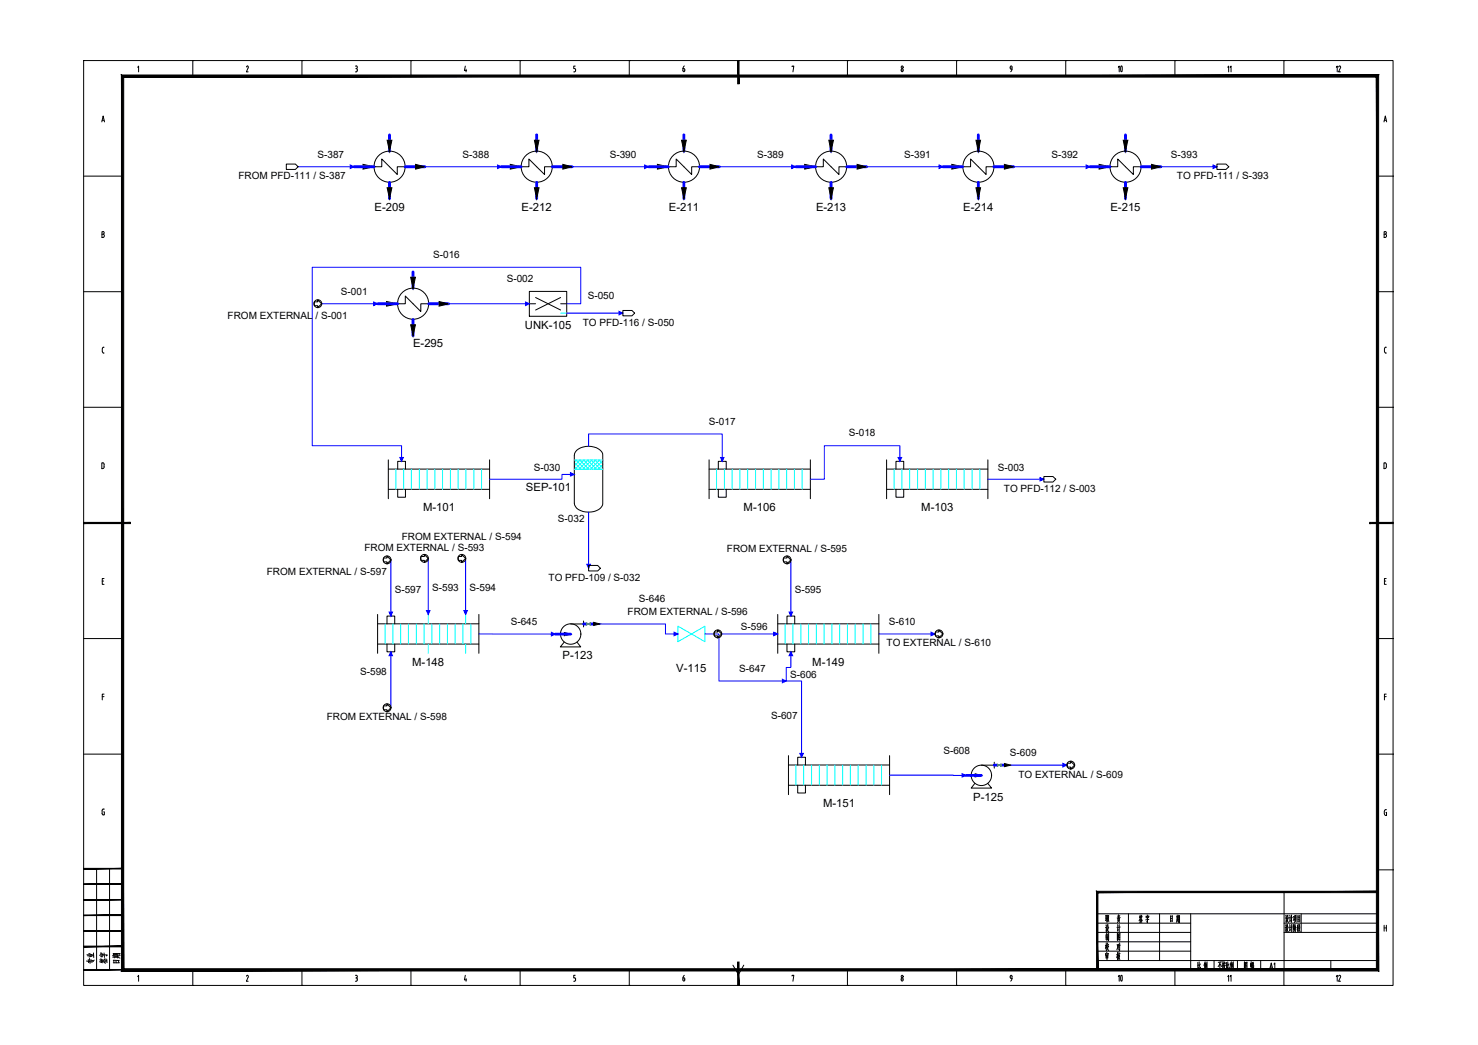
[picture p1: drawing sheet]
<svg xmlns="http://www.w3.org/2000/svg" width="420mm" height="297mm" viewBox="0 0 420 297" stroke-linecap="round" stroke-linejoin="round" font-family="sans-serif">
<g fill="none" stroke="#000" stroke-width=".28">
<path d="M23.8 17.2h372.2v262.9h-372.2zM39.1 19.1l.3-.3v1.6M54.8 17.2h.1M54.8 17.2v4.4M70.3 18.7l.3 .2v.4M70.3 18.8l-.2 .2M70.5 19.3l-.5 1.1h.6M85.8 17.2h.1M85.8 17.2v4.4M101 18.8h.3M101.2 19.5h.1M101.3 18.7l.2 .2v.4l-.2 .2 .3 .4"/>
<path d="M101.5 19.9l-.2 .5M116.8 17.2h.1M116.8 17.2v4.4M132.3 18.8l-.3 1.3h.7M132.5 19.7v.7M147.9 17.2h.1M147.9 17.2v4.4M163.4 19.5l.2 .4M163.5 18.8h-.4v.7h.3M163.6 19.9v.2M178.9 17.2h.1M178.9 17.2v4.4"/>
<path d="M194.1 19.5l.2 .8h.2l.1-.4M194.1 19.5h.3M194.4 19.5l.3 .4M194.5 18.7l-.3 .8M209.9 17.2h.1M225.2 19v-.2h.5l-.3 1.6M240.9 17.2h.1M240.9 17.2v4.4M256.2 19.9l.3-.4 .2 .4M256.2 19.9l.3 .5 .2-.4M256.7 19.9v.2M271.9 17.2h.1"/>
<path d="M271.9 17.2v4.4M287.4 19.7h.3M287.7 19.1l-.1 .8-.3 .5M287.7 19.1l-.1-.3a.46 .46 0 0 0-.4 .4 .46 .46 0 0 0 .3 .5M303 17.2h.1M303 17.2v4.4M334 17.2h.1M334 17.2v4.4M365 17.2h.1M365 17.2v4.4M28.9 34.7l.4-1.7 .4 1.7M29 34.2h.6"/>
<path d="M101 20.4h.3M163.1 20.4h.3M163.6 20l-.2 .4M393.4 34.7l.4-1.7 .4 1.7M393.5 34.2h.6M23.8 50.1h11M391.6 50.1h4.4M396 50.1h.1M29 66.6l.6 .2v.4l-.3 .3M29.3 65.9h-.3v1.6h.3M29.3 65.8l.3 .4-.3 .3M393.5 66.6h.3"/>
<path d="M393.8 65.9h-.3v1.6h.3M393.8 66.6l.4 .4-.4 .5M393.8 65.8l.3 .4-.3 .3M23.8 82.9h11M29.1 99.1v.8M29.1 99.9l.1 .4 .4 .1M29.6 98.7l-.4 .1-.1 .3M391.6 82.9h4.4M394.1 98.7l-.4 .1-.1 .3v1l.5 .3M396 82.9h.1M23.8 115.8h11M391.6 115.8h4.4"/>
<path d="M396 115.8h.1M29.2 131.6h-.3v1.6h.3M29.3 131.6l.3 .4M29.6 132.1v.6M29.6 132.7l-.3 .5M393.4 131.6h.5l.2 .5v.8l-.7 .3zM396 148.7h.1M29.1 165.2h.3M29.6 164.5h-.5v1.6h.5M393.6 165.2h.3M394.1 164.5h-.5v1.6h.5M23.8 181.5h11"/>
<path d="M29.1 198h.5M29.6 197.3h-.5v1.7M391.6 181.5h4.4M393.6 198h.5M394.1 197.3h-.5v1.7M396 181.5h.1M23.8 214.4h11M391.6 214.4h4.4M396 214.4h.1M29 230.4l.1 1 .6 .2v-.9h-.2M29.7 230h-.5l-.2 .4M393.5 230.6v.7"/>
<path d="M393.6 231.3l.3 .5M394 230.9h.2v.9h-.3M394.2 230.2h-.5l-.1 .4M27.5 246.9v28.8M31.1 246.9v28.8M311.9 259.7h79.7M320.8 259.7v13.3M329.6 259.7v13.3M338.5 259.7v16M365 253.6v26.5M369.9 259.7v5.3M391.6 247.3h4.4"/>
<path d="M396 247.3h.1M39.1 277.6l.3-.4v1.7M54.8 275.7v4.4M70.3 277.2l.3 .2v.4M70.3 277.2l-.2 .3M70.5 277.8l-.5 1.1h.6M85.8 275.7v4.4M101 277.2h.3M101 278.9h.3M101.2 278h.1M101.3 277.2l.3 .4-.3 .3 .2 .2v.6l-.2 .2M116.8 275.7v4.4"/>
<path d="M132.3 277.2l-.3 1.3h.7M132.5 278.2v.7M147.9 275.7v4.4M163.1 278.9h.3M163.4 277.9l.2 .4M163.5 277.2h-.4v.8h.3M163.6 278.3v.2M163.6 278.5l-.2 .4M178.9 275.7v4.4M194.4 277.9a.48 .48 0 0 1 .2 .5 .48 .48 0 0 1-.3 .4l-.2-.8h.3M194.5 277.2l-.3 .8M208.4 274.3l1.5 2.7 1.5-2.7"/>
<path d="M225.2 277.4v-.2h.5l-.3 1.7M240.9 275.7v4.4M256.7 278.3v.2M256.7 278.3l-.1-.3a.42 .42 0 0 0-.4 .4 .42 .42 0 0 0 .4 .4l.1-.3M271.9 275.7v4.4M287.2 277.8l.3 .3M287.4 278.2h.3M287.7 277.6l-.1 .8-.3 .5M287.7 277.6l-.2-.4-.3 .6M303 275.7v4.4M311.9 273h79.7M311.9 262.4h26.6"/>
<path d="M311.9 265h26.6M311.9 267.7h26.6M311.9 270.4h26.6M324.1 261.6v.4M324.1 260.1l-.2 .8M324.1 260.5l.1 .3M324.3 261.6v.3M324.3 260.8l.5 .8M324.3 260.7l-.5 1M324.3 260.4l-.3 .1M324.4 261.3l-.3 .1M324.5 260.1l-.1 .6"/>
<path d="M324.5 260.5l.1 .4M324.5 261.5l-.1 .6M324.6 262.1l-.6 .1M324.7 260.4l-.3 .1M325.8 260.5l.8-.1-.1 .4M325.8 260.4v.5M326.1 260l.1 .4M326.2 261.1v1.1l-.2-.3M326.4 260.7l-.2 .4M326.4 260.8l-.5 .1M326.6 261.4l-.9 .1M332.8 260.3v1.7"/>
<path d="M333.1 261.1h-.3M333.2 261.7l-.4 .2M333.3 260.4l-.5 .1M333.3 260.3l-.1 1.7M334 275.7v4.4M334.6 260.1v1.3M334.6 261.6l-.2 .6M334.8 261.6l.1 .4M334.8 260.8h-.2M334.8 261.1h-.2M334.9 260.1l-.1 1.3M335 260.5l-.5 .1"/>
<path d="M335 261.4l-.6 .1M335.1 261.4l-.1 .8M335.1 260.3v1.1M335.3 260.3v1.9l-.1-.2M335.3 260.8h-.2M335.3 261.3h-.2M335.3 260.3h-.2M340.5 273.5v1.7M340.8 275l-.4 .4M340.8 274.3l-.3 .1M340.9 273.4v1.8l.2 .2h.2v-.5M341.2 274l-.3 .6"/>
<path d="M342.5 273.8v1.7M342.6 273.4l-.3 1M342.6 274.4l.1 .3M342.7 273.8l-.2 .9M342.8 274.1l-.2 1.2M342.8 274.1l-.1 .1M342.9 273.7l-.3 .1M343 273.9v1M343.1 273.4v2.1l-.1-.3M345.1 273v2.7M346.8 273.9v1.5M346.9 273.5l-.6 1.3"/>
<path d="M346.9 274.1l.3 .6M347.2 273.4l-.9 .1M347.6 273.3v2.2l-.1-.3M347.7 274.3l-.3 .4M347.7 273.9l-.3 .1M347.8 273.7v.4M348 273.3l.1 .4M348 273.9l-.1 .9 .4 .6M348.2 274.5l-.4 1M348.3 273.8h-.5M348.3 273.7l-.1 .4M348.3 274.4l-.5 .1"/>
<path d="M348.7 273.5v1.7M348.9 274.3l-.2 .1M349 273.4v1.8l.2 .2h.2v-.5M349.4 274l-.4 .6M349.9 273.8v1.7M350 273.4l-.3 1M350.1 274.4l.1 .3M350.2 273.8l-.2 .9M350.3 274.1l-.3 1.2M350.3 274.1l-.2 .1M350.4 273.7l-.4 .1M350.4 273.9v1"/>
<path d="M350.6 273.4v2.1l-.2-.3M351.8 273v2.7M353.8 273.4v2.1M354 274.1l.4 .5M354 274.9l.2 .3M354.1 274.6l.1 .2M354.1 273.8l-.2 .5M354.3 273.9l-.3 .1M354.3 273.8l-.5 1M354.5 273.5v1.9l-.1-.2-.6 .1M354.5 273.5l-.7 .1M355.5 273.8v1"/>
<path d="M355.7 273.3v2.2M355.8 274h-.3M355.8 273.9v.9l-.1-.2M355.9 274.4v1.1M356 273.8v.6M356 273.9l.3-.1v.4M356.1 274.6v.8M356.3 274.9l-.3 .1M356.3 274.2l-.3 .1M356.3 273.5l-.4 .1M356.4 274.5l-.5 .1M356.4 274.4l-.1 1h-.4"/>
<path d="M365 262.4h26.6M365 265h26.6M365.4 262.9l.2 .3M365.5 260.2l.1 .3M365.5 263.6h-.2M365.5 263.5v1M365.6 260.9l-.2 .1M365.6 260.8v1M365.7 264.2l-.3 .5M365.7 264l.6 .8M365.7 261.5l-.2 .5M365.8 262.8l-.1 1"/>
<path d="M365.8 261.3l.4 .9h.1M365.9 260.5l-.2 .6M365.9 260.3l.2-.1v.6l.2 .1M365.9 260.2v.4M366 262.8v.7l.3 .1M366 262.9h-.2M366.1 263.8h-.4M366.1 263.7l-.5 1.2M366.1 261.1h-.3M366.2 261l-.6 1.2M366.6 262.8l.1 .4M366.6 260.2l.2 .3"/>
<path d="M366.7 263.5l-.2 .1M366.7 263.4l-.1 1.2M366.7 260.8l-.2 .1M366.7 260.8v1.1M366.8 264.2l-.2 .5M366.8 261.5l-.1 .5M367.1 262.7v2.2M367.1 260.1v2.1M367.4 263.5l-.6 .1M367.4 260.8l-.6 .1M367.6 262.8v2M367.8 262.8v1.4l-.1-.2"/>
<path d="M367.8 260.5v1M367.8 262.9l-.2 .1M367.9 260.5l-.2 .1M368 263.6l-.2 1.3M368 261.3l-.4 .3M368.1 260.6v1M368.1 262.9l.4 .8M368.2 262.7l-.3 1M368.2 260.8l-.3 1.4M368.2 260.2v.5M368.2 261.7l.3 .4M368.2 263.5v1.4"/>
<path d="M368.5 260.6l-.4 .1M368.5 260.5v1.1M368.5 260.2l-.5 .1M368.8 262.9v1.8M369 260.2v1.9M369 263.6l-.2 .1M369 263.3l-.2 .1M369 264l-.3 .2M369.1 262.8l-.3 .3M369.2 264l.4 .7M369.3 262.8l-.1 .9M369.4 262.8l.2 .8"/>
<path d="M369.4 261.3l-.4 .1M369.4 260.8l-.4 .1M369.4 262.9l-.1 .1M369.5 263.7l-.5 1.1M369.5 263.8h-.3M369.5 260.3l-.5 .1M369.5 260.3v1.8M369.5 261.8l-.5 .1M378.3 273v2.7M393.5 263v1.7M393.5 263.8h.6M394.1 263v1.7"/>
<path d="M54.8 280.1h.1M85.8 280.1h.1M116.8 280.1h.1M147.9 280.1h.1M178.9 280.1h.1M209.9 280.1h.1M240.9 280.1h.1M271.9 280.1h.1M303 280.1h.1M334 280.1h.1M365 280.1h.1"/>
<circle cx="256.4" cy="19.1" r=".32"/>
<circle cx="256.4" cy="277.6" r=".32"/>
</g>
<g fill="#000" stroke="#000" stroke-width=".28">
<path d="M209.7 17.2l.4 6.6v-6.6zM209.7 17.2l.4 6.6h-.4z"/>
<path d="M34.5 21.3l.7 254.1v-253.5zM34.5 21.3l.7 254.1-.7 .6zM35.2 275.4l-.7 .6 356.8-.6zM34.5 276l356.8-.6 .6 .6zM391.3 21.9v253.5l.6 .6zM391.3 21.9l.6-.6v254.7zM35.2 21.9h356.1l.6-.6zM34.5 21.3h357.4l-356.7 .6z"/>
<path d="M23.8 148.5v.3l13.3-.3zM23.8 148.8l13.3-.3v.3z"/>
<path d="M389.4 148.8h6.6v-.3zM389.4 148.5h6.6l-6.6 .3z"/>
<path d="M23.8 255.8h11v-.1zM23.8 255.7h11l-11 .1z"/>
<path d="M23.8 251.4h11v-.2zM23.8 251.2h11l-11 .2z"/>
<path d="M23.8 247h11v-.2zM23.8 246.8h11l-11 .2z"/>
<path d="M312.1 253.7h79.5v-.3zM311.7 253.4h79.9l-79.5 .3zM311.7 253.4l.4 22.3v-22zM311.7 253.4l.4 22.3h-.4z"/>
<path d="M23.8 275.7h11v-.1zM23.8 275.6h11l-11 .1z"/>
<path d="M23.8 269.1h11v-.2zM23.8 268.9h11l-11 .2z"/>
<path d="M23.8 264.7h11v-.2zM23.8 264.5h11l-11 .2z"/>
<path d="M23.8 260.3h11v-.2zM23.8 260.1h11l-11 .2z"/>
<path d="M209.7 273.5v6.6h.4zM209.7 273.5h.4v6.6z"/>
</g>
<g fill="none" stroke="#000" stroke-width=".28">
<path d="M106.3 47.4h2.2v-2.2l4.4 4.4v-2.2h2.3M148.2 47.4h2.2v-2.2l4.4 4.4v-2.2h2.2M190 47.4h2.2v-2.2l4.4 4.4v-2.2h2.2M231.8 47.4h2.2v-2.2l4.5 4.4v-2.2h2.2M273.7 47.4h2.2v-2.2l4.4 4.4v-2.2h2.2M315.5 47.4h2.2v-2.2l4.5 4.4v-2.2h2.2M113 86.3h2.2v-2.2l4.4 4.4v-2.2h2.3M110.4 139.1h28.8M110.4 130.7v11.1M110.4 133.3h28.8M113.1 133.3v-2.2h2.2v2.2M113.1 139.1v2.2h2.2v-2.2"/>
<path d="M139.2 130.7v11.1M163.9 128a5.1 5.1 0 0 1 7.4 .9l.1 14.1a3.5 3.5 0 0 1-4.1 2.6 3.5 3.5 0 0 1-4-2.6v-13.6l.1-.5zM201.6 139.1h28.8M201.6 133.3h28.8M201.6 130.7v11.1M204.2 133.3v-2.2h2.2v2.2M204.2 139.1v2.2h2.2v-2.2M230.4 130.7v11.1M252 139.1h28.8M252 133.3h28.8M252 130.7v11.1M254.7 133.3v-2.2h2.2v2.2"/>
<path d="M254.7 139.1v2.2h2.2v-2.2M280.8 130.7v11.1M107.3 174.7v11M107.3 177.3h28.8M110 177.3v-2.2h2.2v2.2M136.1 174.7v11M162.2 177.4h3.7M165.9 176.5v1.7M221.1 177.3h28.7M221.1 174.7v11M223.7 177.3v-2.2h2.2v2.2M249.8 174.7v11"/>
<path d="M107.3 183.1h28.8M110 183.1v2.2h2.2v-2.2M160.4 182.5l-1.1 1.4h5.8l-1.1-1.4M221.1 183.1h28.7M223.7 183.1v2.2h2.2v-2.2M224.1 214.8v11.1M224.1 217.5h28.8M226.8 217.5v-2.2h2.2v2.2M252.9 214.8v11.1M279 217.5h3.6M282.6 216.6v1.7M224.1 223.2h28.8"/>
<path d="M226.8 223.2v2.2h2.2v-2.2M277.1 222.7l-1 1.3h5.8l-1.1-1.3"/>
<circle cx="110.8" cy="47.4" r="4.4"/>
<circle cx="152.6" cy="47.4" r="4.4"/>
<circle cx="194.4" cy="47.4" r="4.4"/>
<circle cx="236.3" cy="47.4" r="4.4"/>
<circle cx="278.1" cy="47.4" r="4.4"/>
<circle cx="320" cy="47.4" r="4.4"/>
<circle cx="117.4" cy="86.3" r="4.4"/>
<circle cx="162.2" cy="180.2" r="2.9"/>
<circle cx="279" cy="220.4" r="2.9"/>
</g>
<g fill="none" stroke="#0ff" stroke-width=".28">
<path d="M112.6 133.3v5.8M114.8 133.3v5.8M117 133.3v5.8M119.2 133.3v5.8M121.4 133.3v5.8M123.6 133.3v5.8M125.8 133.3v5.8M128 133.3v5.8M130.2 133.3v5.8M132.4 133.3v5.8M134.7 133.3v5.8M136.9 133.3v5.8"/>
<path d="M163.3 132.6l.8 .8M163.3 131.5l1.9 1.9M163.3 130.8h8.1M163.3 133.4h8.1M163.7 130.8l2.6 2.6M163.9 130.8l-.6 .6M164.8 130.8l2.6 2.6M165 130.8l-1.7 1.6M165.9 130.8l2.6 2.6M166.1 130.8l-2.6 2.6M166.9 130.8l2.7 2.6M167.2 130.8l-2.6 2.6"/>
<path d="M168 130.8l2.7 2.6M168.3 130.8l-2.7 2.6M169.1 130.8l2.3 2.2M169.4 130.8l-2.7 2.6M170.3 130.8l1.1 1.1M170.5 130.8l-2.7 2.6M171.4 131l-2.5 2.4M171.4 132.1l-1.4 1.3M171.4 133.1l-.3 .3M171.4 130.8h.1M203.7 133.3v5.8M205.9 133.3v5.8"/>
<path d="M208.1 133.3v5.8M210.3 133.3v5.8M212.5 133.3v5.8M214.8 133.3v5.8M217 133.3v5.8M219.2 133.3v5.8M221.4 133.3v5.8M223.6 133.3v5.8M225.8 133.3v5.8M228 133.3v5.8M254.2 133.3v5.8M256.4 133.3v5.8"/>
<path d="M258.6 133.3v5.8M260.8 133.3v5.8M263 133.3v5.8M265.2 133.3v5.8M267.4 133.3v5.8M269.7 133.3v5.8M271.9 133.3v5.8M274.1 133.3v5.8M276.3 133.3v5.8M278.5 133.3v5.8M109.5 177.3v5.8M111.7 177.3v5.8"/>
<path d="M113.9 177.3v5.8M116.1 177.3v5.8M118.3 177.3v5.8M120.6 177.3v5.8M122.8 177.3v5.8M125 177.3v5.8M127.2 177.3v5.8M129.4 177.3v5.8M131.6 177.3v5.8M133.8 177.3v5.8M223.2 177.3v5.8M225.4 177.3v5.8"/>
<path d="M227.7 177.3v5.8M229.9 177.3v5.8M232.1 177.3v5.8M234.3 177.3v5.8M236.5 177.3v5.8M238.7 177.3v5.8M240.9 177.3v5.8M243.1 177.3v5.8M245.3 177.3v5.8M247.6 177.3v5.8M226.3 217.5v5.7M228.5 217.5v5.7"/>
<path d="M230.7 217.5v5.7M232.9 217.5v5.7M235.1 217.5v5.7M237.3 217.5v5.7M239.6 217.5v5.7M241.8 217.5v5.7M244 217.5v5.7M246.2 217.5v5.7M248.4 217.5v5.7M250.6 217.5v5.7"/>
</g>
<!-- layer: EQUIPMENT -->
<path d="M159.4 89h1.7M121.7 174.7v2.6M132.4 174.7v2.6M192.7 178l7.7 4.4v-4.4l-7.7 4.4zM121.7 183.1v2.6M132.4 183.1v2.6" fill="none" stroke="#0ff" stroke-width=".28"/>
<g fill="none" stroke="#00f" stroke-width=".8">
<path d="M110.7 38.3v4.7M152.6 38.3v4.7M194.4 38.3v4.7M236.2 38.3v4.7M278.1 38.3v4.7M319.9 38.3v4.7M100.7 47.4h5.6M110.7 51.8v4.7M115.2 47.4h5.6M142.5 47.4h5.7M152.6 51.8v4.7M157 47.4h5.6"/>
<path d="M184.3 47.4h5.7M194.4 51.8v4.7M198.8 47.4h5.7M226.2 47.4h5.6M236.2 51.8v4.7M240.7 47.4h5.6M268 47.4h5.7M278.1 51.8v4.7M282.5 47.4h5.7M309.9 47.4h5.6M319.9 51.8v4.7M324.4 47.4h5.6"/>
<path d="M117.4 77.3v4.6M107.3 86.3h5.7M117.4 90.8v4.6M121.9 86.3h5.6M165.9 177.4h.8M167.8 177.4h1M157.8 180.2h4.4M282.6 217.5h.9M284.6 217.5h1M274.6 220.4h4.4"/>
</g>
<path d="M166.7 177.1v.6l1.1-.6v.6zM167.3 177.4h.1M283.5 217.2v.6l1.1-.6v.6zM284 217.5h.1" fill="none" stroke="#0f0" stroke-width=".28"/>
<g fill="#000" stroke="#000" stroke-width=".28">
<path d="M103.2 46.7l3.1 .7-3.1 .7zM110.1 39.9h1.3l-.7 3.1zM110.1 53.4h1.3l-.7 3.1zM118.1 46.7l2.7 .7-2.7 .7zM145.1 46.7l3.1 .7-3.1 .7zM151.9 39.9h1.3l-.6 3.1zM151.9 53.4h1.3l-.6 3.1zM160 46.7l2.6 .7-2.6 .7zM186.9 46.7l3.1 .7-3.1 .7zM193.7 39.9h1.4l-.7 3.1zM193.7 53.4h1.4l-.7 3.1zM201.8 46.7l2.7 .7-2.7 .7z"/>
<path d="M228.8 46.7l3 .7-3 .7zM235.6 39.9h1.3l-.7 3.1zM235.6 53.4h1.3l-.7 3.1zM243.7 46.7l2.6 .7-2.6 .7zM270.6 46.7l3.1 .7-3.1 .7zM277.4 39.9h1.4l-.7 3.1zM277.4 53.4h1.4l-.7 3.1zM285.5 46.7l2.7 .7-2.7 .7zM312.4 46.7l3.1 .7-3.1 .7zM319.3 39.9h1.3l-.7 3.1zM319.3 53.4h1.3l-.7 3.1zM327.3 46.7l2.7 .7-2.7 .7z"/>
<path d="M109.9 85.7l3.1 .6-3.1 .7zM116.7 78.8h1.4l-.7 3.1zM116.7 92.3h1.4l-.7 3.1zM124.8 85.7l2.7 .6-2.7 .7zM168.8 176.9l1.7 .5-1.7 .4zM160.4 179.8l1.8 .4-1.8 .5zM285.6 217l1.7 .5-1.7 .4zM277.2 219.9l1.8 .5-1.8 .4z"/>
</g>
<!-- layer: equipment_outline -->
<path d="M150.5 82.8h10.6v7.1h-10.6z" fill="none" stroke="#000" stroke-width=".28"/>
<!-- layer: internal_symbol -->
<path d="M152.3 84.6l7.1 3.5M159.4 84.6l-7.1 3.5" fill="none" stroke="#000" stroke-width=".28"/>
<!-- layer: process_line -->
<path d="M150.5 86.3h1.8M159.4 86.3h1.7" fill="none" stroke="#000" stroke-width=".28"/>
<!-- layer: STREAM -->
<g fill="none" stroke="#00f" stroke-width=".28">
<path d="M84.7 47.4h16M120.8 47.4h21.7M162.6 47.4h21.7M204.5 47.4h21.7M246.3 47.4h21.7M288.2 47.4h21.7M330 47.4h15.9M91.4 86.3h15.9M127.5 86.3h23M161.1 86.3h4v-10.3h-76.3v50.7h25.4v4.4M161.1 89h16M163.3 134.9h-3.5v1.3h-20.6"/>
<path d="M167.3 126.9v-3.6h38v7.8M255.8 131.1v-4.4h-21.5v9.5h-3.9M280.8 136.2h15.9M111.1 159.2v15.9M121.7 158.7v16M132.4 158.7v16M167.3 145.6v15.9M224.8 159.2v15.9M170.5 177.4h18.7v2.8h3.5M111.1 185.3v15.9M136.1 180.2h21.7M200.4 180.2h4v13.4h19.1"/>
<path d="M205.1 180.2h16M223.5 193.6h4.4v21.7M224.8 185.3v4.4h-1.3v3.9M249.8 180.2h16M287.3 217.5h16M252.9 220.3l21.7 .1"/>
</g>
<!-- layer: STREAM_ARROW -->
<g fill="#00f" stroke="#00f" stroke-width=".28">
<path d="M106.2 85.8l1.1 .5-1.1 .6z"/>
<path d="M149.4 85.8l1.1 .5-1.1 .6z"/>
<path d="M295.6 135.7l1.1 .5-1.1 .5z"/>
<path d="M113.7 130h1l-.5 1.1z"/>
<path d="M204.8 130h1l-.5 1.1z"/>
<path d="M255.3 130h1l-.5 1.1z"/>
<path d="M162.2 134.4l1.1 .5-1.1 .4z"/>
<path d="M166.8 160.4h1l-.5 1.1z"/>
<path d="M176 88.5l1.1 .5-1.1 .5z"/>
<path d="M99.6 46.9l1.1 .5-1.1 .5z"/>
<path d="M141.4 46.9l1.1 .5-1.1 .5z"/>
<path d="M225.1 46.9l1.1 .5-1.1 .5z"/>
<path d="M183.2 46.9l1.1 .5-1.1 .5z"/>
<path d="M266.9 46.9l1.1 .5-1.1 .5z"/>
<path d="M308.8 46.9l1.1 .5-1.1 .5z"/>
<path d="M344.8 46.9l1.1 .5-1.1 .5z"/>
<path d="M121.2 173.6h1l-.5 1.1z"/>
<path d="M131.9 173.6h1l-.5 1.1z"/>
<path d="M224.3 174h1l-.5 1.1z"/>
<path d="M219.9 179.7l1.2 .5-1.2 .5z"/>
<path d="M110.6 174h1l-.5 1.1z"/>
<path d="M111.1 185.3l.5 1.1h-1z"/>
<path d="M224.8 185.3l.5 1.1h-1z"/>
<path d="M227.4 214.2h1l-.5 1.1z"/>
<path d="M273.5 219.9l1.1 .5-1.1 .5z"/>
<path d="M302.2 217l1.1 .5-1.1 .5z"/>
<path d="M264.7 179.7l1.1 .5-1.1 .5z"/>
<path d="M156.7 179.7l1.1 .5-1.1 .5z"/>
<path d="M191.6 179.7l1.1 .5-1.1 .5z"/>
<path d="M222.4 193.1l1.1 .5-1.1 .5z"/>
</g>
<!-- layer: CONNECTOR -->
<g fill="none" stroke="#000" stroke-width=".28">
<path d="M81.4 46.6h2.6l.7 .8-.7 .8h-2.6zM345.9 46.6h2.6l.8 .8-.8 .8h-2.6zM89.4 85.8h.9v-.6l1.1 1.1-1.1 1.1v-.5h-.9zM177.1 88.3h2.5l.8 .7-.8 .8h-2.5zM296.7 135.5h2.6l.8 .7-.8 .8h-2.6zM109 158.6h1v-.5l1.1 1.1-1.1 1.1v-.6h-1zM119.7 158.2h.9v-.6l1.1 1.1-1.1 1.1v-.5h-.9zM130.3 158.2h1v-.6l1.1 1.1-1.1 1.1v-.5h-1zM222.7 158.6h1v-.5l1.1 1.1-1.1 1.1v-.6h-1zM167.3 160.7h2.6l.8 .8-.8 .8h-2.6zM203.1 179.6h.9v-.5l1.1 1.1-1.1 1.1v-.6h-.9zM265.9 179.6h1v-.5l1.1 1.1-1.1 1.1v-.6h-1z"/>
<path d="M109 200.6h1v-.5l1.1 1.1-1.1 1.1v-.6h-1zM303.4 216.9h1v-.5l1.1 1.1-1.1 1.1v-.6h-1z"/>
<circle cx="90.3" cy="86.3" r="1.12"/>
<circle cx="110" cy="159.1" r="1.12"/>
<circle cx="120.7" cy="158.7" r="1.12"/>
<circle cx="131.3" cy="158.7" r="1.12"/>
<circle cx="223.7" cy="159.1" r="1.12"/>
<circle cx="204.1" cy="180.2" r="1.12"/>
<circle cx="266.9" cy="180.2" r="1.12"/>
<circle cx="110" cy="201.2" r="1.12"/>
<circle cx="304.4" cy="217.5" r="1.12"/>
</g>
<text font-size="6.6" x="315.7" y="280.8">10</text>
<text font-size="6.2" x="315.7" y="22.2">10</text>
<g font-size="5.3">
<text x="312.9" y="266">设 计</text>
<text x="313.3" y="268.5">制 图</text>
<text x="27.5" y="275.2" transform="rotate(-90 27.5 275.2)">专业</text>
<text x="31.4" y="275.2" transform="rotate(-90 31.4 275.2)">签字</text>
<text x="34.9" y="274.8" transform="rotate(-90 34.9 274.8)">日期</text>
<text x="312.9" y="271.3">校 对</text>
</g>
<g font-size="4.4">
<text x="378.5" y="21.5">12</text>
<text x="363.4" y="276.6" transform="rotate(-90 363.4 276.6)">A1</text>
<text x="382.1" y="280.1" transform="rotate(-90 382.1 280.1)">12</text>
</g>
<g font-size="4">
<text x="351" y="21.5" transform="rotate(-90 351 21.5)">11</text>
<text x="351" y="280.1" transform="rotate(-90 351 280.1)">11</text>
</g>
<g font-size="3.2">
<text x="106.5" y="60">E-209</text>
<text x="148.3" y="60">E-212</text>
<text x="190.1" y="60">E-211</text>
<text x="232" y="60">E-213</text>
<text x="273.8" y="60">E-214</text>
<text x="315.7" y="60">E-215</text>
<text x="149.2" y="93.4">UNK-105</text>
<text x="117.4" y="98.6">E-295</text>
<text x="149.5" y="139.4">SEP-101</text>
<text x="120.3" y="145.3">M-101</text>
<text x="211.4" y="145.3">M-106</text>
<text x="261.9" y="145.3">M-103</text>
<text x="117.2" y="189.3">M-148</text>
<text x="159.9" y="187.4">P-123</text>
<text x="192.3" y="190.9">V-115</text>
<text x="230.9" y="189.3">M-149</text>
<text x="276.7" y="227.6">P-125</text>
<text x="234" y="229.4">M-151</text>
</g>
<g font-size="2.8">
<text x="90.2" y="45">S-387</text>
<text x="131.5" y="45">S-388</text>
<text x="173.3" y="45">S-390</text>
<text x="215.2" y="45">S-389</text>
<text x="257" y="45">S-391</text>
<text x="298.9" y="45">S-392</text>
<text x="332.9" y="45">S-393</text>
<text x="67.8" y="51">FROM PFD-111 / S-387</text>
<text x="334.6" y="51">TO PFD-111 / S-393</text>
<text x="123.1" y="73.3">S-016</text>
<text x="96.9" y="83.9">S-001</text>
<text x="144" y="80.2">S-002</text>
<text x="167.1" y="85">S-050</text>
<text x="64.7" y="90.6">FROM EXTERNAL / S-001</text>
<text x="165.7" y="92.6">TO PFD-116 / S-050</text>
<text x="201.5" y="120.7">S-017</text>
<text x="241.3" y="124.1">S-018</text>
<text x="151.7" y="133.8">S-030</text>
<text x="283.7" y="133.8">S-003</text>
<text x="285.4" y="139.8">TO PFD-112 / S-003</text>
<text x="158.6" y="148.2">S-032</text>
<text x="114.2" y="153.4">FROM EXTERNAL / S-594</text>
<text x="103.6" y="156.5">FROM EXTERNAL / S-593</text>
<text x="206.7" y="157">FROM EXTERNAL / S-595</text>
<text x="75.8" y="163.4">FROM EXTERNAL / S-597</text>
<text x="155.9" y="165">TO PFD-109 / S-032</text>
<text x="112.2" y="168.5">S-597</text>
<text x="122.8" y="168">S-593</text>
<text x="133.5" y="168">S-594</text>
<text x="181.6" y="171.1">S-646</text>
<text x="225.9" y="168.5">S-595</text>
<text x="145.2" y="177.6">S-645</text>
<text x="178.4" y="174.9">FROM EXTERNAL / S-596</text>
<text x="210.6" y="179.1">S-596</text>
<text x="252.7" y="177.7">S-610</text>
<text x="252" y="183.7">TO EXTERNAL / S-610</text>
<text x="102.4" y="191.9">S-598</text>
<text x="210.1" y="190.9">S-647</text>
<text x="224.6" y="192.6">S-606</text>
<text x="92.9" y="204.8">FROM EXTERNAL / S-598</text>
<text x="219.2" y="204.4">S-607</text>
<text x="268.2" y="214.2">S-608</text>
<text x="287.1" y="214.8">S-609</text>
<text x="289.5" y="221.1">TO EXTERNAL / S-609</text>
</g>
</svg>
